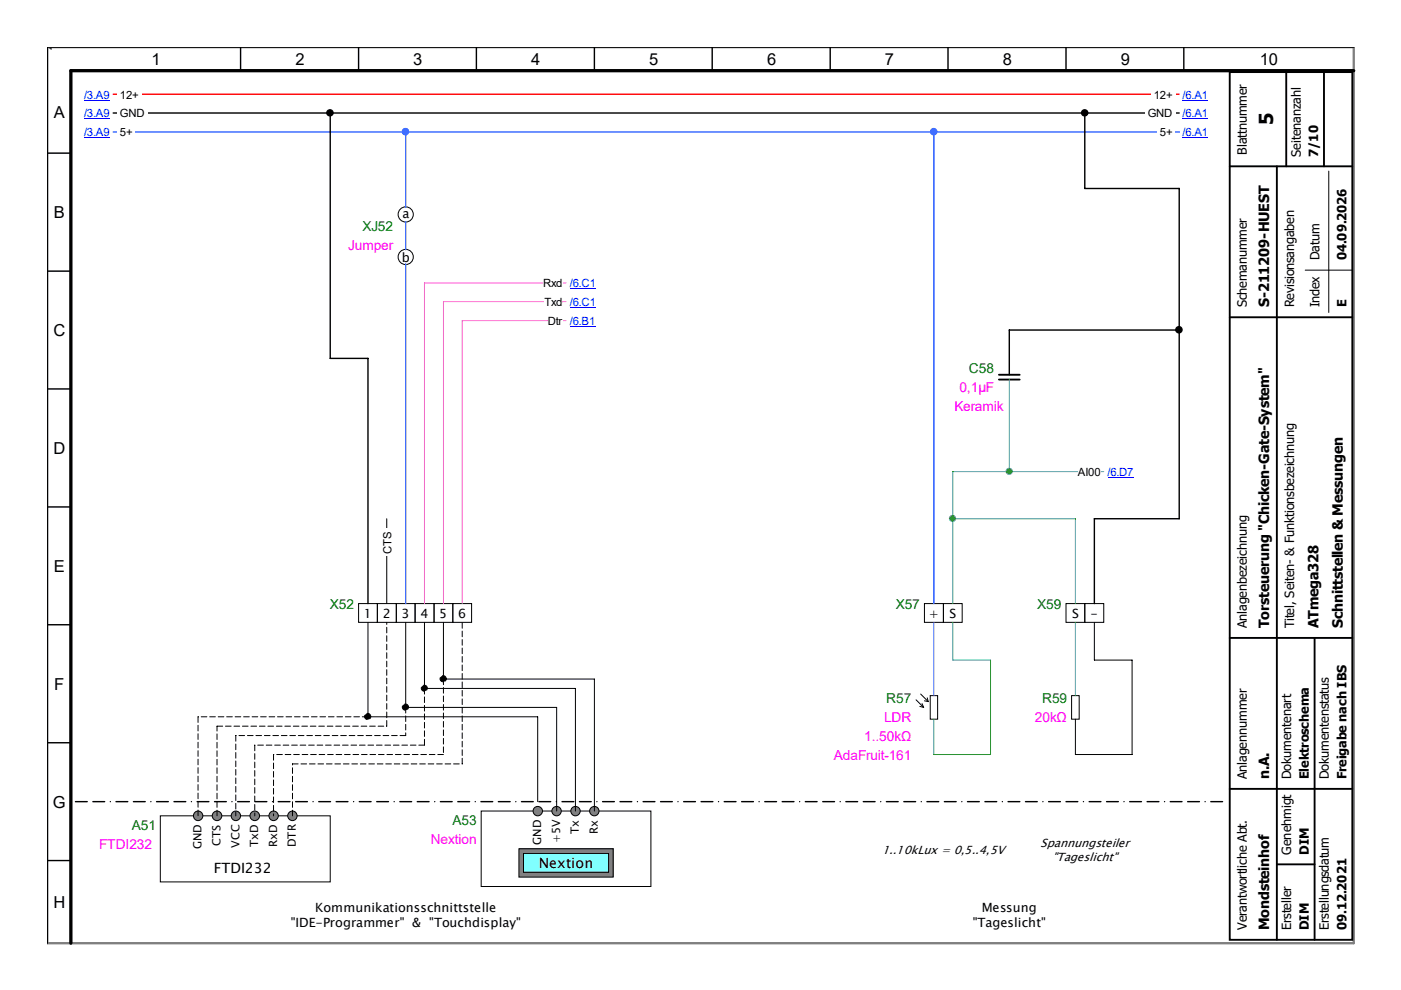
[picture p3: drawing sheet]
<svg xmlns="http://www.w3.org/2000/svg" width="297mm" height="210mm" viewBox="0 0 297 210" stroke-linecap="round" stroke-linejoin="round" font-family="sans-serif">
<path d="M16 170h244" fill="none" stroke="#000" stroke-width=".3" stroke-dasharray="2.5 1.2 2.5 1.2 0 1.2"/>
<path d="M24 20h226" fill="none" stroke="#f00" stroke-width=".3"/>
<g fill="#fff">
<path d="M24.8 18.7h5.2v2.6h-5.2z"/>
<path d="M244 18.7h5.2v2.6h-5.2z"/>
</g>
<path d="M24 24h226" fill="none" stroke="#000" stroke-width=".3"/>
<g fill="#fff">
<path d="M24.8 22.7h6.5v2.6h-6.5z"/>
<path d="M242.7 22.7h6.5v2.6h-6.5z"/>
</g>
<path d="M24 28h226" fill="none" stroke="#3365ff" stroke-width=".3"/>
<g fill="#fff">
<path d="M24.8 26.7h3.9v2.6h-3.9z"/>
<path d="M245.3 26.7h3.8v2.6h-3.8z"/>
</g>
<g fill="none" stroke="#000" stroke-width=".21">
<path d="M196 128h4v4h-4zM200 128h4v4h-4zM226 128h4v4h-4zM230 128h4v4h-4zM232 132v8h8v20h-12v-7.5M194.2 148.4l1.6 1.6M195 149.8l.8 .2M195.2 147.2l1.6 1.6M195.5 149.2l.3 .8M196 148.6l.8 .2M196.6 148l.2 .8M197.2 147.5h1.6v5h-1.6z"/>
<path d="M227.2 147.5h1.6v5h-1.6z"/>
</g>
<path d="M198 132v15.5" fill="none" stroke="#3365ff" stroke-width=".21"/>
<path d="M202 132v8h8v20h-12v-7.5M228 132v15.5" fill="none" stroke="#3cb370" stroke-width=".21"/>
<g fill="none" stroke="#000" stroke-width=".3">
<path d="M230 24v16h20v70h-18v18"/>
<circle cx="230" cy="23.9" r=".65"/>
</g>
<circle cx="230" cy="23.9" r=".65" fill="#000"/>
<path d="M198 28v100" fill="none" stroke="#3365ff" stroke-width=".3"/>
<circle cx="198" cy="27.9" r=".66" fill="#3365ff"/>
<circle cx="198" cy="27.9" r=".66" fill="none" stroke="#3365ff" stroke-width=".3"/>
<path d="M211.8 79.5h4.4M211.8 80.5h4.4" fill="none" stroke="#000" stroke-width=".4"/>
<g fill="none" stroke="#000" stroke-width=".3">
<path d="M250 70h-36v9.5"/>
<circle cx="250" cy="69.9" r=".65"/>
</g>
<circle cx="250" cy="69.9" r=".65" fill="#000"/>
<path d="M76 128h4v4h-4zM80 128h4v4h-4zM84 128h4v4h-4zM88 128h4v4h-4zM92 128h4v4h-4zM96 128h4v4h-4z" fill="none" stroke="#000" stroke-width=".21"/>
<path d="M234 100h-32v28M202 110h26v18" fill="none" stroke="#3cb370" stroke-width=".21"/>
<circle cx="201.9" cy="109.9" r=".65" fill="#3cb370"/>
<circle cx="201.9" cy="109.9" r=".65" fill="none" stroke="#3cb370" stroke-width=".21"/>
<path d="M228.5 98.7h4.8v2.7h-4.8z" fill="#fff"/>
<path d="M214 80.5v19.5" fill="none" stroke="#3cb370" stroke-width=".21"/>
<circle cx="214" cy="99.9" r=".66" fill="#3cb370"/>
<circle cx="214" cy="99.9" r=".66" fill="none" stroke="#3cb370" stroke-width=".21"/>
<g fill="none" stroke="#000" stroke-width=".3">
<path d="M70 24v52h8v52"/>
<circle cx="70" cy="23.9" r=".65"/>
</g>
<circle cx="70" cy="23.9" r=".65" fill="#000"/>
<path d="M82 110v18" fill="none" stroke="#000" stroke-width=".21"/>
<path d="M80.7 112.1h2.7v5.9h-2.7z" fill="#fff"/>
<path d="M120 60h-30v68" fill="none" stroke="#ff69b4" stroke-width=".21"/>
<path d="M115.1 58.7h4.1v2.6h-4.1z" fill="#fff"/>
<path d="M120 64h-26v64" fill="none" stroke="#ff69b4" stroke-width=".21"/>
<path d="M115.4 62.7h3.8v2.6h-3.8z" fill="#fff"/>
<path d="M120 68h-22v60" fill="none" stroke="#ff69b4" stroke-width=".21"/>
<path d="M116.1 66.7h3.1v2.6h-3.1z" fill="#fff"/>
<path d="M34 173h36v14h-36z" fill="none" stroke="#000" stroke-width=".21"/>
<circle cx="50" cy="173" r="1.01" fill="#808080"/>
<circle cx="50" cy="173" r="1.01" fill="none" stroke="#000" stroke-width=".21"/>
<circle cx="46" cy="173" r="1.01" fill="#808080"/>
<circle cx="46" cy="173" r="1.01" fill="none" stroke="#000" stroke-width=".21"/>
<circle cx="42" cy="173" r="1.01" fill="#808080"/>
<circle cx="42" cy="173" r="1.01" fill="none" stroke="#000" stroke-width=".21"/>
<circle cx="54" cy="173" r="1.01" fill="#808080"/>
<circle cx="54" cy="173" r="1.01" fill="none" stroke="#000" stroke-width=".21"/>
<circle cx="58" cy="173" r="1.01" fill="#808080"/>
<circle cx="58" cy="173" r="1.01" fill="none" stroke="#000" stroke-width=".21"/>
<circle cx="62" cy="173" r="1" fill="#808080"/>
<g fill="none" stroke="#000" stroke-width=".21">
<path d="M102 172h36v16h-36z"/>
<circle cx="62" cy="173" r="1"/>
</g>
<circle cx="122" cy="172" r="1" fill="#808080"/>
<circle cx="122" cy="172" r="1" fill="none" stroke="#000" stroke-width=".21"/>
<circle cx="118" cy="172" r=".99" fill="#808080"/>
<circle cx="118" cy="172" r=".99" fill="none" stroke="#000" stroke-width=".21"/>
<circle cx="114" cy="172" r="1" fill="#808080"/>
<circle cx="114" cy="172" r="1" fill="none" stroke="#000" stroke-width=".21"/>
<circle cx="126" cy="172" r=".99" fill="#808080"/>
<circle cx="126" cy="172" r=".99" fill="none" stroke="#000" stroke-width=".21"/>
<path d="M110 180h20v6h-20z" fill-rule="evenodd" fill="#808080"/>
<path d="M110 180h20v6h-20z" fill="none" stroke="#000" stroke-width=".21"/>
<path d="M111 181h18v4h-18z" fill-rule="evenodd" fill="#80ffff"/>
<path d="M78 132v20h36v18M111 181h18v4h-18z" fill="none" stroke="#000" stroke-width=".21"/>
<path d="M10 9.9h1.4v.7h-1.4z" fill="#fff"/>
<g fill="none" stroke="#000" stroke-width=".21">
<path d="M86 132v18h32v22M90 132v14h32v26M94 132v12h32v28"/>
<circle cx="86" cy="45.5" r="1.61"/>
<circle cx="86" cy="54.5" r="1.61"/>
</g>
<g fill="none" stroke="#000" stroke-width=".21" stroke-dasharray="1.2 .6">
<path d="M42 152v21M46 154h36M50 156v17M54 158v15M58 160v13M78 152h-36M82 154v-22M86 150v6M86 156h-36M90 146v12M90 158h-36M94 144v16"/>
<path d="M94 160h-36M46 173v-19M62 173v-11M62 162h36M98 162v-30"/>
<circle cx="78" cy="151.9" r=".65"/>
<circle cx="86" cy="149.9" r=".65"/>
<circle cx="90" cy="145.9" r=".63"/>
<circle cx="94" cy="143.9" r=".65"/>
</g>
<g fill="#000">
<circle cx="78" cy="151.9" r=".65"/>
<circle cx="86" cy="149.9" r=".65"/>
<circle cx="90" cy="145.9" r=".63"/>
<circle cx="94" cy="143.9" r=".65"/>
</g>
<path d="M86 28v16M86 56v72" fill="none" stroke="#3365ff" stroke-width=".3"/>
<circle cx="86" cy="27.9" r=".65" fill="#3365ff"/>
<g fill="none" stroke="#3365ff" stroke-width=".3">
<path d="M86 47v6"/>
<circle cx="86" cy="27.9" r=".65"/>
</g>
<path d="M17.8 18.7h5.4v2.8h-5.4z" fill="#fff"/>
<path d="M17.8 21.3h5.4" fill="none" stroke="#00f" stroke-width=".21"/>
<path d="M250.7 18.7h5.5v2.8h-5.5z" fill="#fff"/>
<path d="M250.7 21.3h5.5" fill="none" stroke="#00f" stroke-width=".21"/>
<path d="M17.8 22.7h5.4v2.7h-5.4z" fill="#fff"/>
<path d="M17.8 25.2h5.4" fill="none" stroke="#00f" stroke-width=".21"/>
<path d="M250.7 22.7h5.5v2.7h-5.5z" fill="#fff"/>
<path d="M250.7 25.2h5.5" fill="none" stroke="#00f" stroke-width=".21"/>
<path d="M17.8 26.7h5.4v2.8h-5.4z" fill="#fff"/>
<path d="M17.8 29.3h5.4" fill="none" stroke="#00f" stroke-width=".21"/>
<path d="M250.7 26.7h5.5v2.8h-5.5z" fill="#fff"/>
<path d="M250.7 29.3h5.5" fill="none" stroke="#00f" stroke-width=".21"/>
<path d="M234.8 98.7h5.5v2.7h-5.5z" fill="#fff"/>
<path d="M234.8 101.2h5.5" fill="none" stroke="#00f" stroke-width=".21"/>
<path d="M120.8 58.7h5.5v2.7h-5.5z" fill="#fff"/>
<path d="M120.8 61.2h5.5" fill="none" stroke="#00f" stroke-width=".21"/>
<path d="M120.8 62.7h5.5v2.7h-5.5z" fill="#fff"/>
<path d="M120.8 65.2h5.5" fill="none" stroke="#00f" stroke-width=".21"/>
<path d="M120.8 66.7h5.4v2.7h-5.4z" fill="#fff"/>
<path d="M120.8 69.2h5.4" fill="none" stroke="#00f" stroke-width=".21"/>
<path d="M10 10h277v190h-277z" fill="none" stroke="#7f7f7f" stroke-width=".5"/>
<g fill="none" stroke="#000" stroke-width=".3">
<path d="M51 10v5M76 10v5M101 10v5M126 10v5M151 10v5M176 10v5M201 10v5M226 10v5M251 10v5M287 10h-277v190M10 32.5h5M10 57.5h5"/>
<path d="M10 82.5h5M10 107.5h5M10 132.5h5M10 157.5h5M10 182.5h5"/>
</g>
<path d="M287 15h-272v185" fill="none" stroke="#000" stroke-width=".7"/>
<path d="M260.7 15.3h26v184h-26zM272.7 15.3v20M280.7 15.3v20M260.7 35.3h26M270.7 35.3v164M260.7 67.3h26M260.7 135.3h26M278.7 135.3v64M260.7 167.3h26M270.7 183.3h8" fill="none" stroke="#000" stroke-width=".4"/>
<path d="M281.7 36.3v30M276.7 57.3h9.9" fill="none" stroke="#000" stroke-width=".21"/>
<text font-size="4.1" x="269.9" y="26.6" transform="rotate(-90 269.9 26.6)">5</text>
<g font-size="3.5">
<text x="32.1" y="13.7">1</text>
<text x="62.7" y="13.7">2</text>
<text x="87.6" y="13.7">3</text>
<text x="112.6" y="13.7">4</text>
<text x="137.6" y="13.7">5</text>
<text x="162.6" y="13.7">6</text>
<text x="187.6" y="13.7">7</text>
<text x="212.6" y="13.7">8</text>
<text x="237.6" y="13.7">9</text>
<text x="267.1" y="13.7">10</text>
<text x="11.4" y="24.9">A</text>
<text x="11.4" y="46.2">B</text>
<text x="11.3" y="71.2">C</text>
<text x="11.3" y="96.2">D</text>
<text x="11.4" y="121.2">E</text>
<text x="11.5" y="146.2">F</text>
<text x="11.2" y="171.2">G</text>
<text x="11.3" y="192.5">H</text>
</g>
<g font-size="3">
<text x="269.1" y="65.2" transform="rotate(-90 269.1 65.2)">S-211209-HUEST</text>
<text x="269.1" y="133.2" transform="rotate(-90 269.1 133.2)">Torsteuerung &quot;Chicken-Gate-System&quot;</text>
<text x="279.6" y="133.2" transform="rotate(-90 279.6 133.2)">ATmega328</text>
<text x="284.7" y="133.2" transform="rotate(-90 284.7 133.2)">Schnittstellen &amp; Messungen</text>
<text x="269.1" y="165.2" transform="rotate(-90 269.1 165.2)">n.A.</text>
<text x="45.3" y="185">FTDI232</text>
<text x="114.2" y="184">Nextion</text>
<text x="269.1" y="197.2" transform="rotate(-90 269.1 197.2)">Mondsteinhof</text>
</g>
<g font-size="2.9" fill="#f0f">
<text x="73.8" y="53">Jumper</text>
<text x="203.5" y="83.1">0,1µF</text>
<text x="202.4" y="87.1">Keramik</text>
<text x="187.4" y="153">LDR</text>
<text x="219.4" y="153.1">20kΩ</text>
<text x="176.8" y="161">AdaFruit-161</text>
<text x="183.2" y="157">1..50kΩ</text>
<text x="91.4" y="178.9">Nextion</text>
<text x="21" y="180">FTDI232</text>
</g>
<g font-size="2.9" fill="#008000">
<text x="76.8" y="49">XJ52</text>
<text x="205.4" y="79.1">C58</text>
<text x="69.9" y="129">X52</text>
<text x="189.9" y="129">X57</text>
<text x="219.9" y="129">X59</text>
<text x="187.9" y="149">R57</text>
<text x="220.9" y="149.1">R59</text>
<text x="27.9" y="176">A51</text>
<text x="95.9" y="174.9">A53</text>
</g>
<g font-size="2.7">
<text x="264.4" y="32.8" transform="rotate(-90 264.4 32.8)">Blattnummer</text>
<text x="275.8" y="33.2" transform="rotate(-90 275.8 33.2)">Seitenanzahl</text>
<text x="279.5" y="33.2" transform="rotate(-90 279.5 33.2)">7/10</text>
<text x="85.3" y="46.2">a</text>
<text x="85.2" y="55.5">b</text>
<text x="279.8" y="55.2" transform="rotate(-90 279.8 55.2)">Datum</text>
<text x="285.5" y="55.2" transform="rotate(-90 285.5 55.2)">04.09.2026</text>
<text x="264.4" y="65.2" transform="rotate(-90 264.4 65.2)">Schemanummer</text>
<text x="274.4" y="65.2" transform="rotate(-90 274.4 65.2)">Revisionsangaben</text>
<text x="279.8" y="65.2" transform="rotate(-90 279.8 65.2)">Index</text>
<text x="285.5" y="65.2" transform="rotate(-90 285.5 65.2)">E</text>
<text x="77.1" y="131">1</text>
<text x="81.1" y="131">2</text>
<text x="85.1" y="131">3</text>
<text x="89.2" y="131">4</text>
<text x="93.1" y="131">5</text>
<text x="97.2" y="131">6</text>
<text x="196.9" y="131">+</text>
<text x="201.3" y="131">S</text>
<text x="227.3" y="131">S</text>
<text x="231.2" y="131">-</text>
<text x="264.4" y="133.2" transform="rotate(-90 264.4 133.2)">Anlagenbezeichnung</text>
<text x="274.4" y="133.2" transform="rotate(-90 274.4 133.2)">Titel, Seiten- &amp; Funktionsbezeichnung</text>
<text x="264.4" y="165.2" transform="rotate(-90 264.4 165.2)">Anlagennummer</text>
<text x="273.8" y="165.2" transform="rotate(-90 273.8 165.2)">Dokumentenart</text>
<text x="277.5" y="165.2" transform="rotate(-90 277.5 165.2)">Elektroschema</text>
<text x="281.8" y="165.2" transform="rotate(-90 281.8 165.2)">Dokumentenstatus</text>
<text x="285.5" y="165.2" transform="rotate(-90 285.5 165.2)">Freigabe nach IBS</text>
<text x="273.8" y="181.2" transform="rotate(-90 273.8 181.2)">Genehmigt</text>
<text x="277.5" y="181.2" transform="rotate(-90 277.5 181.2)">DIM</text>
<text x="61.6" y="196.6">&quot;IDE-Programmer&quot; &amp; &quot;Touchdisplay&quot;</text>
<text x="66.8" y="193.3">Kommunikationsschnittstelle</text>
<text x="206.2" y="196.6">&quot;Tageslicht&quot;</text>
<text x="208.1" y="193.3">Messung</text>
<text x="264.4" y="197.2" transform="rotate(-90 264.4 197.2)">Verantwortliche Abt.</text>
<text x="273.8" y="197.2" transform="rotate(-90 273.8 197.2)">Ersteller</text>
<text x="277.5" y="197.2" transform="rotate(-90 277.5 197.2)">DIM</text>
<text x="281.8" y="197.2" transform="rotate(-90 281.8 197.2)">Erstellungsdatum</text>
<text x="285.5" y="197.2" transform="rotate(-90 285.5 197.2)">09.12.2021</text>
</g>
<g font-size="2.5">
<text x="220.6" y="179.6">Spannungsteiler</text>
<text x="187" y="181">1..10kLux = 0,5..4,5V</text>
<text x="223.1" y="182.5">&quot;Tageslicht&quot;</text>
</g>
<g font-size="2.4">
<text x="11" y="10.6" transform="rotate(-90 11 10.6)">2130</text>
<text x="25.4" y="20.9">12+</text>
<text x="244.6" y="20.9">12+</text>
<text x="25.4" y="24.9">GND</text>
<text x="25.4" y="28.9">5+</text>
<text x="243.3" y="24.9">GND</text>
<text x="245.9" y="28.9">5+</text>
<text x="115.1" y="60.9">Rxd</text>
<text x="115.4" y="64.9">Txd</text>
<text x="116.1" y="68.9">Dtr</text>
<text x="228.5" y="100.9">AI00</text>
<text x="83" y="117.4" transform="rotate(-90 83 117.4)">CTS</text>
<text x="46.7" y="179.3" transform="rotate(-90 46.7 179.3)">CTS</text>
<text x="50.8" y="179.7" transform="rotate(-90 50.8 179.7)">VCC</text>
<text x="54.7" y="179.6" transform="rotate(-90 54.7 179.6)">TxD</text>
<text x="58.8" y="179.6" transform="rotate(-90 58.8 179.6)">RxD</text>
<text x="62.7" y="179.6" transform="rotate(-90 62.7 179.6)">DTR</text>
<text x="114.7" y="179.1" transform="rotate(-90 114.7 179.1)">GND</text>
<text x="118.7" y="178.8" transform="rotate(-90 118.7 178.8)">+5V</text>
<text x="122.7" y="176.8" transform="rotate(-90 122.7 176.8)">Tx</text>
<text x="126.7" y="176.8" transform="rotate(-90 126.7 176.8)">Rx</text>
<text x="42.8" y="180.1" transform="rotate(-90 42.8 180.1)">GND</text>
</g>
<g font-size="2.4" fill="#00f">
<text x="17.8" y="20.9">/3.A9</text>
<text x="250.7" y="20.9">/6.A1</text>
<text x="17.8" y="24.9">/3.A9</text>
<text x="17.8" y="28.9">/3.A9</text>
<text x="250.7" y="24.9">/6.A1</text>
<text x="250.7" y="28.9">/6.A1</text>
<text x="120.8" y="60.9">/6.C1</text>
<text x="120.8" y="64.9">/6.C1</text>
<text x="120.8" y="68.9">/6.B1</text>
<text x="234.8" y="100.9">/6.D7</text>
</g>
</svg>
